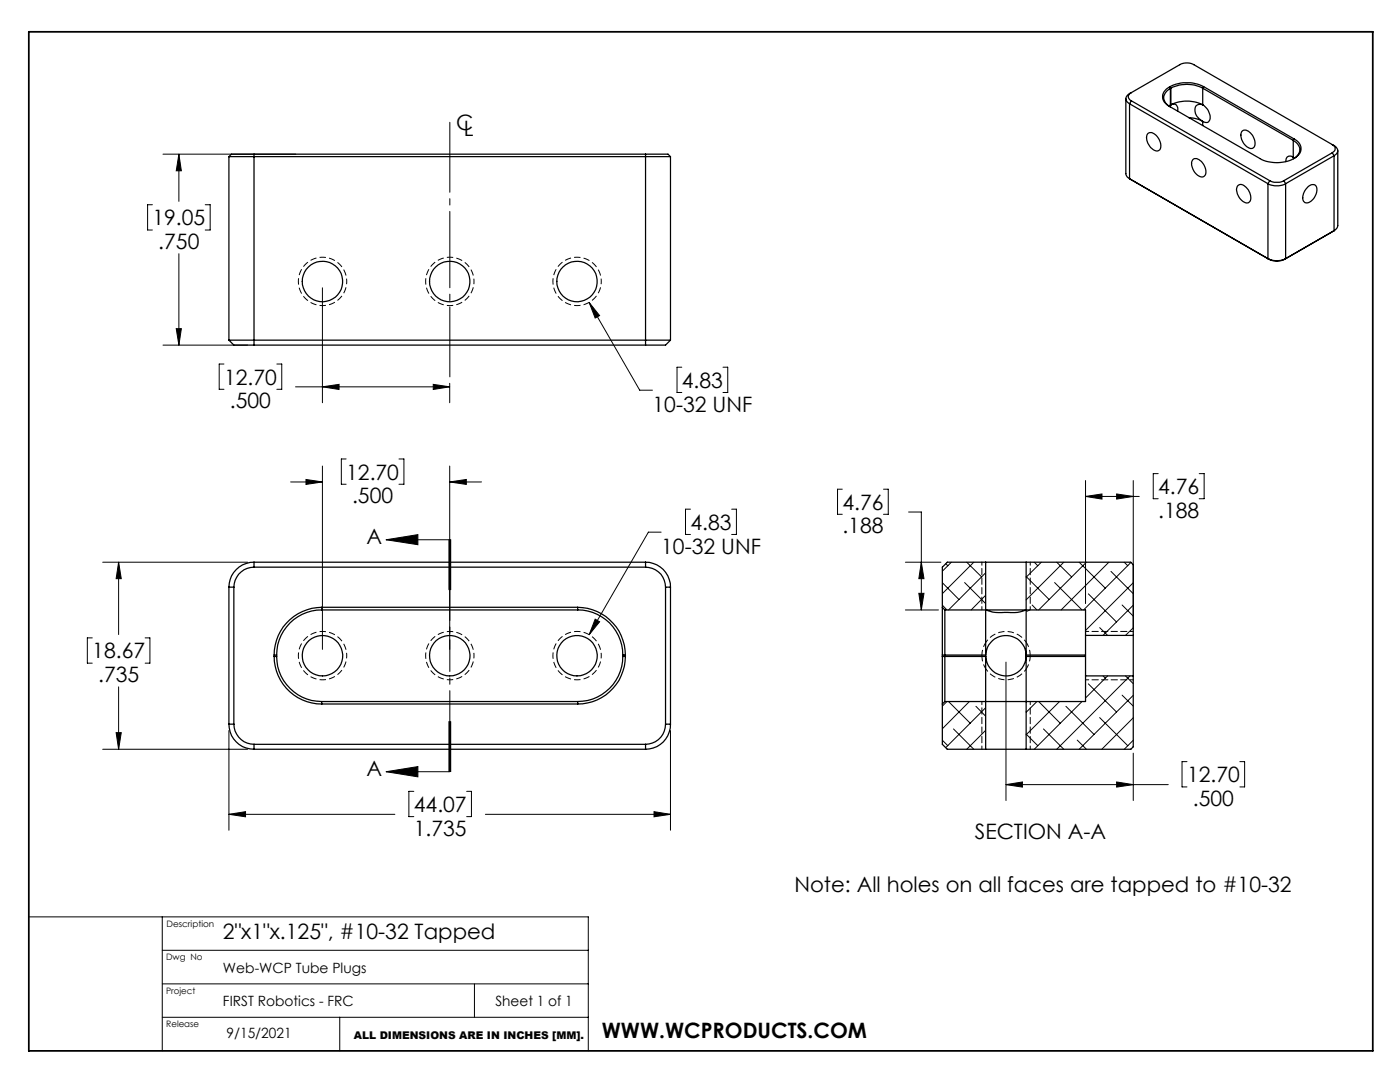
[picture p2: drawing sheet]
<svg xmlns="http://www.w3.org/2000/svg" width="279mm" height="216mm" viewBox="0 0 279 216" stroke-linecap="round" stroke-linejoin="round" font-family="sans-serif">
<path d="M69.2 56.2a4.8 4.8 0 0 0-7.1-4.3 4.8 4.8 0 0 0-.3 8.3 4.8 4.8 0 0 0 7.4-3.7v-.3M94.6 56.2a4.8 4.8 0 0 0-7.1-4.3 4.8 4.8 0 0 0-.3 8.3 4.8 4.8 0 0 0 7.4-3.7v-.3M120 56.2a4.8 4.8 0 0 0-7.1-4.3 4.8 4.8 0 0 0-.3 8.3 4.8 4.8 0 0 0 7.4-3.7v-.3M69.2 130.8a4.8 4.8 0 0 0-7.1-4.2 4.8 4.8 0 0 0-.3 8.3 4.8 4.8 0 0 0 7.4-3.8v-.3M94.6 130.8a4.8 4.8 0 0 0-7.1-4.2 4.8 4.8 0 0 0-.3 8.3 4.8 4.8 0 0 0 7.4-3.8v-.3M120 130.8a4.8 4.8 0 0 0-7.1-4.2 4.8 4.8 0 0 0-.3 8.3 4.8 4.8 0 0 0 7.4-3.8v-.3" fill="none" stroke="#000" stroke-width=".2" stroke-dasharray="1.3 .6" stroke-dashoffset=".7" stroke-linecap="butt"/>
<path d="M196 131a4.8 4.8 0 0 0 .7 2.5M196.7 128.2a4.8 4.8 0 0 0-.7 2.5M204.8 133.5a4.8 4.8 0 0 0 .8-2.5M205.6 130.7a4.8 4.8 0 0 0-.8-2.5" fill="none" stroke="#000" stroke-width=".2" stroke-dasharray="1.3 .6" stroke-dashoffset=".3" stroke-linecap="butt"/>
<path d="M196.7 133.5a4.8 4.8 0 0 0 8.1 0M204.8 128.2a4.8 4.8 0 0 0-8.1 0" fill="none" stroke="#000" stroke-width=".2" stroke-dasharray="1.3 .6" stroke-dashoffset=".6" stroke-linecap="butt"/>
<path d="M196 130.7v.3M205.6 131v-.3" fill="none" stroke="#000" stroke-width=".2" stroke-dasharray="1.3 .6" stroke-linecap="butt"/>
<path d="M204.8 122l.8-.3" fill="none" stroke="#000" stroke-width=".2" stroke-dasharray="1.3 .6" stroke-dashoffset=".4" stroke-linecap="butt"/>
<g fill="none" stroke="#000" stroke-width=".2">
<path d="M32.5 30.8h26.6M35.7 30.8l.5 3.3h-1zM35.7 30.8v9.4M30.4 40.9h-.9v5h.9M35.7 50.6v18.3M41 40.9h.9v5h-.9M64.3 57.4v23M32.5 68.9h16.9M35.2 65.6h1l-.5 3.3zM44.7 72.6h-1v5.1h1M55.2 72.6h1v5.1h-1M59 77.2h30.7"/>
<path d="M64.3 77.2l3.4-.5v1zM86.5 76.7l3.2 .5-3.2 .5zM89.7 76.5v3.9M117.6 60.4l10.1 17.5h2.5M117.6 60.4l2.1 2.6-.9 .5zM136.1 73.3h-1v5h1M144.3 73.3h.9v5h-.9M58 96.2h6.3M61.1 95.7l3.2 .5-3.2 .5zM64.3 93v36.6M69.1 91.6h-1v5h1M79.6 91.6h1v5h-1"/>
<path d="M89.7 93v36.6M89.7 96.2h6.4M89.7 96.2l3.4-.5v1zM168.1 97.6h-1v5h1M176.3 97.6h1v5h-1M216.6 99.1l3.3-.5v1zM216.6 95.9v24.5M216.6 99.1h10.8M222.8 98.6l3.4 .5-3.4 .5zM226.2 95.9v29.6M231.1 94.5h-.9v5h.9M239.3 94.5h1v5h-1"/>
<path d="M20.5 112.2h28.9M23.7 112.2l.5 3.3h-1zM23.7 112.2v14.4M77 107.7h12.7M77 107.7l6.4-1v2zM89.6 107.7v10M90 107.7v10M131.9 106.2h-2.5l-11.8 20.4M137.8 101.6h-1v5h1M146 101.6h1v5h-1M180.7 112.2h7.1M181.3 102.2h2.6v19.5"/>
<path d="M183.4 118.4h1l-.5 3.3zM183.9 112.2l.5 3.3h-1zM188.1 116.3l3.3 3.3M188.7 112.5l.5 .4M189.9 112.2l-1.8 1.8M192.5 116.2l4.2 4.2M192.9 112.2l3 2.9M194.3 112.2l-6.2 6.3M196.7 114.3l-7.4 7.4M196.7 118.8l-2.9 2.9M204.8 115l4.6 4.6M206.4 112.2l.7 .7"/>
<path d="M207.8 112.2l-3 3M210.5 116.2l5.4 5.5M210.9 112.2l3 2.9M212.3 112.2l-7.5 7.5M215.4 112.2l5.2 5.2M216.8 112.2l-9.5 9.5M217.2 118.5l5.6 5.6M221.3 112.2l-9.5 9.5M221.7 114l4.5 4.5M224.4 112.2l.7 .7M225.7 112.2l-9.4 9.5M226.2 116.3l-9.6 9.5"/>
<path d="M18.4 127.3h-1v5h1M23.7 137.1v12.4M29 127.3h.9v5h-.9M118.8 123.5l.9 .6-2.1 2.5zM180.7 121.7h6.6M188.1 120.8l.9 .9M189 140l-.9 .9M189.3 140l4.3 4.3M193.5 140l-5.4 5.4M200.8 132.1v27.6M206 120.7l.9 1M206.9 140l-2.1 2.1"/>
<path d="M207.3 140l4.3 4.3M211.5 140l-6.7 6.6M215.9 140l-9.5 9.5M217.2 136.5l5.6 5.6M219.5 125.2l1.6 1.6M220.1 134.9l.5 .4M221.1 134.9l-4.5 4.4M223.9 120.7l2.3 2.2M223.9 138.7l2.3 2.2M224.6 134.9l1.6 1.5M225.5 134.9l-14.6 14.6M226.2 120.8l-6.1 6"/>
<path d="M226.2 125.3l-1.6 1.5M226.2 138.7l-10.8 10.8M20.5 149.5h28.9M23.2 146.2h1l-.5 3.3zM45.7 145.8v19.9M77 154l6.4-1v2zM82.6 157.9h-1v5h1M89.6 144v10M89.8 144v10h-12.8M90 144v10zM93.1 157.9h1v5h-1M133.8 145.8v19.9"/>
<path d="M188.1 147.7l1.1 1.1M190.3 145.5l4 4M194.8 140.9l1.9 2M196.7 141.2l-8 8M196.7 145.7l-3.8 3.8M200.8 156.6l3.2-.6v1.1zM200.8 156.6h32.4M204.8 146.5l2.3 2.3M204.8 142l.1 .1M208.2 145.5l4.1 4M212.7 140.9l5.6 5.6M215 147.7l1.8 1.8"/>
<path d="M219.5 143.2l5.6 5.6M222.8 156l3.4 .6-3.4 .5zM226.2 143.2l-6.3 6.3M226.2 147.7l-1.8 1.8M226.2 150.3v9.4M236.9 152h-1v5h1M247.4 152h1v5h-1M45.7 162.5l3.3-.5v1zM45.7 162.5h33.1M96.9 162.5h36.9M130.5 162l3.3 .5-3.3 .5zM5.8 183h111.6v26.7"/>
<path d="M32.4 196.3h85M32.4 189.6h85M32.4 183v26.7M94.7 196.3v6.7M32.4 203h85M67.8 203v6.7"/>
</g>
<path d="M205.6 112.2v9.5M196 121.7v-9.5M205.6 140v9.5M216.7 126h9.5M226.2 135.6h-9.5M196 149.5v-9.5" fill="none" stroke="#000" stroke-width=".2" stroke-dasharray="1.3 .6" stroke-dashoffset=".6"/>
<path d="M89.8 107.7v46.3" fill="none" stroke="#000" stroke-width=".2" stroke-dasharray="6.3 1.3 1.3 1.3" stroke-dashoffset=".3"/>
<path d="M89.8 75.2v-50.8" fill="none" stroke="#000" stroke-width=".2" stroke-dasharray="15.2 1.3 1.3 1.3" stroke-dashoffset="1.3"/>
<path d="M5.8 6.3h268.2v203.4h-268.2z" fill="none" stroke="#000" stroke-width=".35"/>
<g fill="#000">
<path d="M23.7 112.2l.5 3.3h-1zM23.2 146.2h1l-.5 3.3zM45.7 162.5l3.3-.5v1zM130.5 162l3.3 .5-3.3 .5zM61.1 95.7l3.2 .5-3.2 .5zM89.7 96.2l3.4-.5v1zM118.8 123.5l-1.2 3.1 2.1-2.5zM86.5 76.7l3.2 .5-3.2 .5zM64.3 77.2l3.4-.5v1zM35.2 65.6h1l-.5 3.3zM35.7 30.8l.5 3.3h-1zM117.6 60.4l1.2 3.1 .9-.5zM183.4 118.4h1l-.5 3.3zM183.9 112.2l.5 3.3h-1zM216.6 99.1l3.3-.5v1zM222.8 98.6l3.4 .5-3.4 .5zM200.8 156.6l3.2-.6v1.1zM222.8 156l3.4 .6-3.4 .5z"/>
<path d="M77 107.7l6.4-1v2zM77 154l6.4-1v2z"/>
</g>
<g fill="none" stroke="#000" stroke-width=".25">
<path d="M224.7 19.7v14.9l.3 .7 .4 .4M225.8 18.5l9.6-5.6a2.96 2.96 0 0 1 2.9 0l27.6 16M225.8 18.5a.85 .85 0 0 0-.6 .8 .85 .85 0 0 0 .6 .8M225.8 18.5a1.2 1.2 0 0 0-.8 1.9l.4 .3M233.4 17.4a2.05 2.05 0 0 0-1.4 1.9 2.05 2.05 0 0 0 1.4 1.9l18.1 10.4a7 7 0 0 0 7.7-.7 1.97 1.97 0 0 0-.9-3.2M233.4 17.4l.2 .3M233.5 17.3a7.6 7.6 0 0 1 6.7 0M233.5 17.3l-.1 .1M233.5 17.3l.2 .3M233.6 17.7a1.93 1.93 0 0 0-1.4 1.8 1.93 1.93 0 0 0 1.4 1.8M233.6 17.7v3.3M233.7 17.6a6.9 6.9 0 0 1 6.3 0"/>
<path d="M233.7 17.6v3.3M233.7 17.6l-.1 .1M240 17.6l18.1 10.4M240 17.6v3.3M240.2 17.3l18.1 10.4M240.2 17.3l-.2 .3M45.7 31.3h88.1M45.7 31.3v36.6M50.7 30.8h-4.5l-.5 .5M50.7 30.8v38.1M50.7 30.8h78.1M128.8 30.8h4.5l.5 .5"/>
<path d="M128.8 30.8v38.1M133.8 31.3v36.6M225.4 20.7l27.6 16M225.4 35.7l27.8 16M225.4 20.7v15M225.4 35.7l.2 .1M225.8 20.1l27.6 16M225.8 20.1l-.4 .6M229.1 26.6a1.55 1.55 0 0 1 2 .9 1.96 1.96 0 0 1 .2 2.5 1.67 1.67 0 0 1-2-1.1 2.1 2.1 0 0 1-.2-2.3zM233.6 21l-.3 .2M233.7 20.9a7.2 7.2 0 0 1 6.3 0M233.7 20.9a.93 .93 0 0 1 1.1 .1 .93 .93 0 0 1 .2 1.2"/>
<path d="M233.7 20.9l-.1 .1M237.3 23.5l1.5 .2 1.2 .5M238.1 31.8a1.68 1.68 0 0 1 2.2 1.2 1.49 1.49 0 0 1-.3 2.3 2.63 2.63 0 0 1-2-3.3zM240 20.9a2.81 2.81 0 0 1 1.3 3.2l-.4 .3-.9-.2M240 20.9a1.09 1.09 0 0 0-1.2 .2 1.09 1.09 0 0 0-.3 1.2l.4 .9 1.1 1M240 24.2v.8M247.1 37a1.16 1.16 0 0 1 1.6 .4 2.27 2.27 0 0 1 .6 3 1.79 1.79 0 0 1-2.2-1.4 1.66 1.66 0 0 1 0-2zM247.9 26.1a1.57 1.57 0 0 1 2.1 .9 2.01 2.01 0 0 1 .1 2.5 1.79 1.79 0 0 1-2.2-1.4 1.82 1.82 0 0 1 0-2zM253 36.7a3.9 3.9 0 0 0 3.6 0M253 36.7v14.9M253.4 36.1a3.3 3.3 0 0 0 2.8 0M253.4 36.1l-.4 .6"/>
<path d="M256.2 36.1l.4 .6M256.6 36.7v14.9M258.1 28a1.95 1.95 0 0 1 1.3 1.8 1.95 1.95 0 0 1-1.3 1.9M258.1 31.4l.2 .1M258.1 31.4a.9 .9 0 0 0-1.1-.2 .9 .9 0 0 0-.4 1M258.1 28v3.4M258.1 31.4l.3 .1M258.3 27.7l-.2 .3M261 37.3a.96 .96 0 0 1 1.1-.5 .96 .96 0 0 1 .7 .9 2.58 2.58 0 0 1-2.2 2.8 1.23 1.23 0 0 1-.5-1.9zM265.9 28.9a.86 .86 0 0 1 .6 .8 .86 .86 0 0 1-.6 .8M265.9 28.9a1.2 1.2 0 0 1 .8 1.8l-.5 .4M265.9 30.5l-9.7 5.6"/>
<path d="M265.9 30.5l.3 .6M266.2 31.1l-9.6 5.6M266.2 31.1v14.9M267 30.1v14.9l-.2 .5-.6 .5M253 51.6a3.9 3.9 0 0 0 3.6 0M253 51.6l.2 .1M253.2 51.7a3.4 3.4 0 0 0 3.2 0M256.6 51.6l-.2 .1M266.2 46l-9.8 5.7M266.2 46l-.1 .1M45.7 67.9h88.1M45.7 67.9l1 1h4"/>
<path d="M50.7 68.9h78.1M133.8 67.9l-1 1h-4M45.7 117.2h1M45.7 117.2v27.3M46.7 117.2v27.3M50.7 113.2a4.1 4.1 0 0 0-4 4M50.7 112.2a5 5 0 0 0-5 5M50.7 113.2h78.1M50.7 112.2v1M50.7 112.2h78.1M128.8 112.2a4.9 4.9 0 0 1 5 5M128.8 113.2a4 4 0 0 1 4 4"/>
<path d="M128.8 112.2v1M132.8 117.2h1M132.8 117.2v27.3M133.8 117.2v27.3M196.7 112.2h8.1M196.7 112.2h-7.6l-1 1v8M196.7 112.2v9.5M204.8 112.2h20.9l.5 .5v14.1M204.8 112.2v9.5M54.7 131a9.5 9.5 0 0 0 9.5 9.5M54.7 130.7v.3M54.7 130.7h.5"/>
<path d="M54.7 131h.5M55.2 131a9 9 0 0 0 9 9M55.2 130.7v.3M64.2 121.2a9.5 9.5 0 0 0-9.5 9.5M64.2 121.7a9 9 0 0 0-9 9M64.2 121.2h51.1M64.2 121.7h51.1M64.2 121.2v.5M64.2 140v.5M64.2 140h51.1M115.3 121.2a9.6 9.6 0 0 1 9.5 9.5M115.3 121.7a8.9 8.9 0 0 1 9 9"/>
<path d="M115.3 121.2v.5M115.3 140v.5M124.3 131a9 9 0 0 1-9 9M124.3 130.7h.5M124.3 131h.5M124.3 130.7v.3M124.8 131a9.5 9.5 0 0 1-9.5 9.5M124.8 130.7v.3M188.1 121.2v9.5M188.1 131v9.5M188.1 130.7h8.6M188.1 131h8.6"/>
<path d="M188.1 121.2l.5 .5M188.1 130.7v.3M188.6 121.7v18.3M188.6 121.7h8.1M188.6 140h8.1M188.6 140l-.5 .5M196.7 121.7h8.1M196.7 140h8.1M196.7 121.7a8.2 8.2 0 0 0 4.4 .5 7.2 7.2 0 0 0 3.7-.5M196.7 130.7a4 4 0 0 1 4-3.9 4 4 0 0 1 4.1 3.9M196.7 121.7v9M196.7 131a4 4 0 0 0 4 3.9 4 4 0 0 0 4.1-3.9"/>
<path d="M196.7 131v9M196.7 130.7v.3M196.7 140v9.5M204.8 121.7v9M204.8 131v9M204.8 130.7v.3M204.8 121.7h11.8v5.1M204.8 130.7h11.8M204.8 131h11.8M204.8 140v9.5M216.6 126.8v8.1M216.6 134.9v5.1h-11.8"/>
<path d="M216.6 126.8h9.6M216.6 134.9h9.6M226.2 126.8v8.1M226.2 134.9v14.1l-.5 .5h-20.9M45.7 144.5a5 5 0 0 0 5 5M45.7 144.5h1M46.7 144.5a4.1 4.1 0 0 0 4 4M50.7 148.5v1M50.7 148.5h78.1M50.7 149.5h78.1M64.2 140.5h51.1M128.8 148.5v1"/>
<path d="M132.8 144.5a4 4 0 0 1-4 4M132.8 144.5h1M133.8 144.5a4.9 4.9 0 0 1-5 5M188.1 140.5v8l1 1h7.6M196.7 149.5h8.1"/>
<circle cx="64.4" cy="56.2" r="4"/>
<circle cx="89.8" cy="56.2" r="4"/>
<circle cx="115.2" cy="56.2" r="4"/>
<circle cx="64.3" cy="130.8" r="4"/>
<circle cx="89.7" cy="130.8" r="4"/>
<circle cx="115.1" cy="130.8" r="4"/>
</g>
<g font-size="4.2">
<text x="91" y="26">C</text>
<text x="92.6" y="27.2">L</text>
<text x="30.4" y="44.9">19.05</text>
<text x="31.6" y="49.7">.750</text>
<text x="44.7" y="76.7">12.70</text>
<text x="136.1" y="77.4">4.83</text>
<text x="45.9" y="81.5">.500</text>
<text x="130.2" y="82.1">10-32 UNF</text>
<text x="69.1" y="95.7">12.70</text>
<text x="70.3" y="100.5">.500</text>
<text x="168.1" y="101.7">4.76</text>
<text x="231.1" y="98.6">4.76</text>
<text x="137.8" y="105.7">4.83</text>
<text x="168.1" y="106.4">.188</text>
<text x="231.1" y="103.3">.188</text>
<text x="73.1" y="108.5">A</text>
<text x="132" y="110.5">10-32 UNF</text>
<text x="18.4" y="131.4">18.67</text>
<text x="19.6" y="136.1">.735</text>
<text x="73.1" y="154.8">A</text>
<text x="236.9" y="156.1">12.70</text>
<text x="238.1" y="160.8">.500</text>
<text x="82.6" y="162">44.07</text>
<text x="82.6" y="166.8">1.735</text>
<text x="194.5" y="167.5">SECTION A-A</text>
<text x="158.5" y="178.1">Note: All holes on all faces are tapped to #10-32</text>
<text x="44.5" y="187.3">2&quot;x1&quot;x.125&quot;, #10-32 Tapped</text>
<text x="120.1" y="207.1">WWW.WCPRODUCTS.COM</text>
</g>
<g font-size="2.8">
<text x="44.5" y="194.1">Web-WCP Tube Plugs</text>
<text x="44.5" y="200.7">FIRST Robotics - FRC</text>
<text x="98.9" y="200.7">Sheet 1 of 1</text>
<text x="45.2" y="207.1">9/15/2021</text>
</g>
<text font-size="2.1" x="70.6" y="207.2">ALL DIMENSIONS ARE IN INCHES [MM].</text>
<g font-size="1.8">
<text x="33.2" y="185">Description</text>
<text x="33.2" y="191.5">Dwg No</text>
<text x="33.2" y="198.4">Project</text>
<text x="33.2" y="204.9">Release</text>
</g>
</svg>
